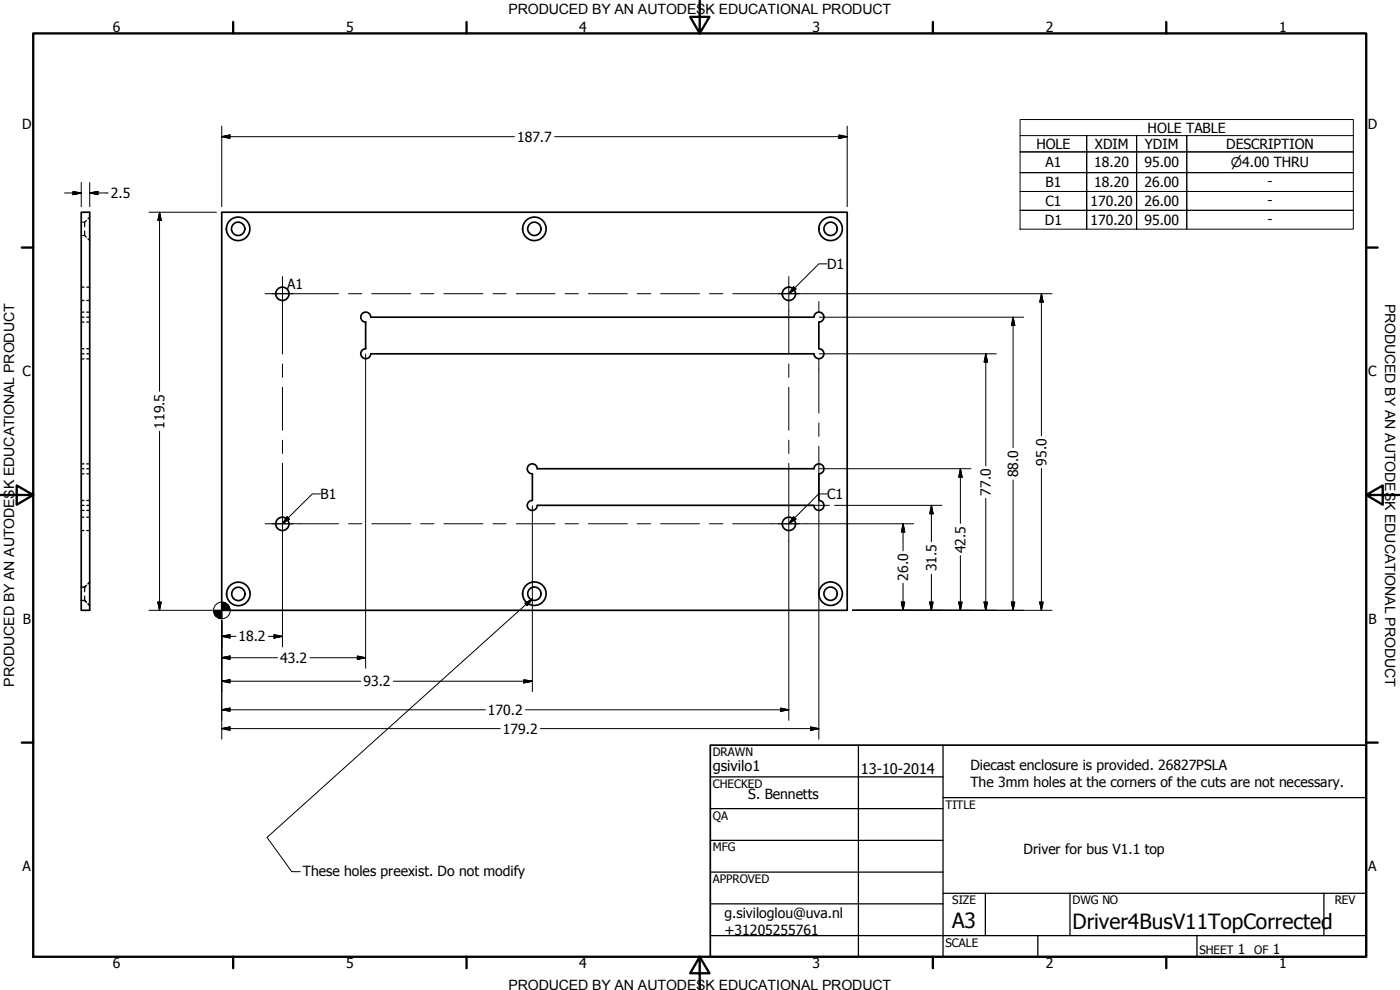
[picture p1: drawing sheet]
<svg xmlns="http://www.w3.org/2000/svg" width="420mm" height="297mm" viewBox="0 0 420 297" stroke-linecap="round" stroke-linejoin="round" font-family="sans-serif">
<!-- layer: Visible (ANSI) -->
<g fill="none" stroke="#000" stroke-width=".51">
<path d="M24.4 63.7h2.5v119.4h-2.5zM66.5 63.7h187.8v119.4h-187.8zM109.7 96.6v8M244.2 95.2l-132.9-.1a1.49 1.49 0 0 0-1.5-1.5 1.49 1.49 0 0 0-1.5 1.5 1.49 1.49 0 0 0 1.5 1.5M244.3 95.1a1.49 1.49 0 0 1 1.5-1.5 1.49 1.49 0 0 1 1.5 1.5 1.49 1.49 0 0 1-1.5 1.5M245.7 96.6v8M109.8 104.6a1.49 1.49 0 0 0-1.5 1.5 1.49 1.49 0 0 0 1.5 1.5 1.49 1.49 0 0 0 1.5-1.5M111.3 106.2h132.9M245.8 104.6a1.49 1.49 0 0 1 1.5 1.5 1.49 1.49 0 0 1-1.5 1.5 1.49 1.49 0 0 1-1.5-1.5M161.2 140.7a1.49 1.49 0 0 0-1.5-1.5 1.49 1.49 0 0 0-1.5 1.5 1.49 1.49 0 0 0 1.6 1.5l-.1 8a1.49 1.49 0 0 0-1.5 1.5 1.49 1.49 0 0 0 1.5 1.4 1.49 1.49 0 0 0 1.5-1.4l83-.1M161.2 140.6h83M244.3 140.7a1.49 1.49 0 0 1 1.5-1.5 1.49 1.49 0 0 1 1.5 1.5 1.49 1.49 0 0 1-1.5 1.5"/>
<path d="M245.7 142.2v8M245.8 150.2a1.49 1.49 0 0 1 1.5 1.5 1.49 1.49 0 0 1-1.5 1.4 1.49 1.49 0 0 1-1.5-1.4"/>
<circle cx="71.5" cy="68.7" r="2"/>
<circle cx="71.5" cy="68.7" r="3.5"/>
<circle cx="160.4" cy="68.7" r="2"/>
<circle cx="160.4" cy="68.7" r="3.5"/>
<circle cx="249.3" cy="68.7" r="2"/>
<circle cx="249.3" cy="68.7" r="3.5"/>
<circle cx="84.7" cy="88.2" r="2"/>
<circle cx="236.8" cy="88.2" r="2"/>
<circle cx="84.7" cy="157.2" r="2"/>
<circle cx="236.8" cy="157.2" r="2"/>
<circle cx="71.5" cy="178.2" r="2"/>
<circle cx="71.5" cy="178.2" r="3.5"/>
<circle cx="160.4" cy="178.1" r="2"/>
<circle cx="160.4" cy="178.1" r="3.5"/>
<circle cx="249.3" cy="178.1" r="2"/>
<circle cx="249.3" cy="178.1" r="3.5"/>
</g>
<!-- layer: Hidden (ANSI) -->
<g fill="none" stroke="#000" stroke-width=".38">
<path d="M24.4 66.7h.3M24.4 70.7h.3M25.1 66.7h.3M25.1 70.7h.3M25.4 66.7v1.3M25.4 69.3v1.4M25.4 70.7l.5 .5M25.9 66.2l-.5 .5M26.4 71.7l.5 .4M26.9 65.1l-.5 .5M24.4 96.6h.8M24.4 95.2h.8"/>
<path d="M24.4 93.6h.8M24.4 86.2h.8M24.4 90.2h.8M26 96.6h.9M26 95.2h.9M26 93.6h.9M26 86.2h.9M26 90.2h.9M24.4 106.2h.8M24.4 104.6h.8M24.4 107.7h.8M26 106.2h.9"/>
<path d="M26 104.6h.9M26 107.7h.9M24.4 139.2h.8M26 139.2h.9M24.4 151.6h.8M24.4 150.2h.8M24.4 153.1h.8M24.4 142.2h.8M24.4 140.6h.8M24.4 155.2h.8M24.4 159.2h.8M26 151.6h.9"/>
<path d="M26 150.2h.9M26 153.1h.9M26 142.2h.9M26 140.6h.9M26 155.2h.9M26 159.2h.9M24.4 176.1h.3M25.1 176.1h.3M25.4 176.2v1.3M25.4 178.9v1.3M25.9 175.6l-.5 .6M25.9 175.7l-.5 .5"/>
<path d="M26.9 174.7l-.5 .5M24.4 180.1h.3M24.4 180.2h.3M25.1 180.1h.3l.5 .5M25.1 180.2h.3M25.4 180.2l.5 .5M26.4 181.2l.5 .5"/>
</g>
<!-- layer: Border (ANSI) -->
<g fill="none" stroke="#000" stroke-width=".7">
<path d="M10 10h400v277.1h-400zM70 6.6v3.4M140 6.6v3.4M210 0v10l-2.9-4.9h5.8l-2.9 4.9M280 6.6v3.4M350 6.6v3.4M6.5 74.3h3.5M410 74.3h3.4M0 148.5h10l-5-2.8v5.7l5-2.9M410 148.5l5 2.9v-5.7l-5 2.8h10M6.5 222.8h3.5M410 222.8h3.4"/>
<path d="M70 287.1v3.4M140 287.1v3.4M210 287.1l2.9 4.9h-5.8l2.9-4.9v9.9M280 287.1v3.4M350 287.1v3.4"/>
</g>
<!-- layer: Title (ANSI) -->
<g fill="none" stroke="#000" stroke-width=".38">
<path d="M213.2 233.1h69.8M257.6 223.6v63.5M283 239.3h127M283 223.6v63.5M213.2 242.6h69.8M213.2 252.1h69.8M213.2 261.7h69.8M213.2 271.2h69.8M283 268h127M295.7 268v12.7M321.1 268v12.7M397.3 268v12.7"/>
<path d="M213.2 280.7h196.8M311.5 280.7v6.4M359.2 280.7v6.4"/>
</g>
<path d="M213.2 223.6h196.8v63.5h-196.8z" fill="none" stroke="#000" stroke-width=".51"/>
<!-- layer: Dimension (ANSI) -->
<g fill="none" stroke="#000" stroke-width=".3">
<path d="M66.5 37.8v24.2M254.3 37.8v24.2M19.4 57.9h5M21.9 57.5l2.5 .4-2.5 .5zM24.4 54.7v7.3M26.9 57.9l2.5-.4v.9zM26.9 57.9h5.5M26.9 54.7v7.3M66.5 41l2.5-.5v1zM66.5 41h87.9M166.4 41h87.9M251.8 40.5l2.5 .5-2.5 .5z"/>
<path d="M44.7 63.7h20.3M47.9 63.7l.5 2.5h-1zM47.9 63.7v53.7M241.9 88.1h73.8M245.9 95.2h61.3M304 95.2l.5 2.4h-1zM304 95.2v39.1M312.5 88.1l.6 2.6h-1.1zM312.5 88.1v42.7M109.7 106.2v50.8M245.9 106.2h53.1M295.8 106.2l.6 2.4h-1.1z"/>
<path d="M295.8 106.2v33.6M47.9 129.4v53.7M109.7 157.3v43.2M159.8 151.8v5.2M159.8 157.3v50.3M241.9 157.1h32.3M245.7 156.3v65.5M245.9 140.6h45.5M250.4 151.6h32.3M271 157.1l.5 2.5h-1zM271 157.1v8.2M279.5 151.6l.5 2.6h-1z"/>
<path d="M279.5 151.6v10.9M288.2 140.6l.5 2.6h-1zM288.2 140.6v16.4M295.8 149.5v33.6M304 144v39.1M312.5 140.5v42.6M84.8 162.4v31.7M236.7 162.4v53.7M271 175v8.1M279.5 172.3v10.8M288.2 166.7v16.4M44.7 183.1h19.4"/>
<path d="M47.4 180.6h1l-.5 2.5zM66.5 190.9l2.5-.5v1zM66.5 197.3l2.5-.5v1.1zM66.5 186.2v35.6M66.5 190.9h4.3M66.5 197.3h16.8M80.5 190.9h4.3M82.2 190.4l2.6 .5-2.6 .5zM93 197.3h16.7M107.3 196.8l2.4 .5-2.4 .6zM255.8 183.1h59.9M270.5 180.6h1l-.5 2.5z"/>
<path d="M279 180.6h1l-.5 2.5zM287.7 180.6h1l-.5 2.5zM295.3 180.6h1.1l-.6 2.5zM303.5 180.6h1l-.5 2.5zM312 180.6h1.1l-.6 2.5zM66.5 213l2.5-.5v.9zM66.5 218.6l2.5-.5v1zM66.5 204.4l2.5-.5v1zM66.5 213h79.2M66.5 218.6h83.6M66.5 204.4h41.8M118 204.4h41.8"/>
<path d="M157.2 203.9l2.6 .5-2.6 .5zM157.7 213h79M162.2 218.6h83.5M234.3 212.5l2.4 .5-2.4 .4zM243.3 218.1l2.4 .5-2.4 .5z"/>
<circle cx="66.6" cy="183.2" r="2.51"/>
</g>
<g fill="#000" stroke="#000" stroke-width=".3">
<path d="M21.9 58.4l2.5-.5zM21.9 57.5l2.5 .4-2.5 .5zM26.9 57.9l2.5-.4zM26.9 57.9l2.5-.4v.9zM66.5 41l2.5-.5zM66.5 41l2.5-.5v1zM251.8 41.5l2.5-.5zM251.8 40.5l2.5 .5-2.5 .5zM47.9 63.7l.5 2.5zM47.9 63.7l.5 2.5h-1zM304 95.2l.5 2.4zM304 95.2l.5 2.4h-1z"/>
<path d="M312.5 88.1l.6 2.6zM312.5 88.1l.6 2.6h-1.1zM295.8 106.2l.6 2.4zM295.8 106.2l.6 2.4h-1.1zM271 157.1l.5 2.5zM271 157.1l.5 2.5h-1zM279.5 151.6l.5 2.6zM279.5 151.6l.5 2.6h-1zM288.2 140.6l.5 2.6zM288.2 140.6l.5 2.6h-1zM47.4 180.6l.5 2.5zM47.4 180.6h1l-.5 2.5z"/>
<path d="M64.1 183.1l.7 1.8-.5-.8zM64.1 183.1l1.5 2.4-.8-.6zM64.1 183.1l2.4 2.6-.9-.2zM66.5 183.1h2.5zM66.5 180.6l2.5 2.5h-2.5zM66.5 180.6v5.1zM64.1 183.1h2.4v2.6zM64.1 183.1h2.4zM66.5 190.9l2.5-.5zM66.5 190.9l2.5-.5v1zM66.5 197.3l2.5-.5zM66.5 197.3l2.5-.5v1.1z"/>
<path d="M68.3 181.4l.5 .8 .2 .9zM67.5 180.8l.8 .6 .7 1.7zM66.5 180.6l1 .2 1.5 2.3zM82.2 191.4l2.6-.5zM82.2 190.4l2.6 .5-2.6 .5zM107.3 197.9l2.4-.6zM107.3 196.8l2.4 .5-2.4 .6zM270.5 180.6l.5 2.5zM270.5 180.6h1l-.5 2.5zM279 180.6l.5 2.5zM279 180.6h1l-.5 2.5zM287.7 180.6l.5 2.5z"/>
<path d="M287.7 180.6h1l-.5 2.5zM295.3 180.6l.5 2.5zM295.3 180.6h1.1l-.6 2.5zM303.5 180.6l.5 2.5zM303.5 180.6h1l-.5 2.5zM312 180.6l.5 2.5zM312 180.6h1.1l-.6 2.5zM66.5 213l2.5-.5zM66.5 213l2.5-.5v.9zM66.5 218.6l2.5-.5zM66.5 218.6l2.5-.5v1zM66.5 204.4l2.5-.5z"/>
<path d="M66.5 204.4l2.5-.5v1zM157.2 204.9l2.6-.5zM157.2 203.9l2.6 .5-2.6 .5zM234.3 213.4l2.4-.4zM234.3 212.5l2.4 .5-2.4 .4zM243.3 219.1l2.4-.5zM243.3 218.1l2.4 .5-2.4 .5z"/>
</g>
<!-- layer: Center Mark (ANSI) -->
<path d="M81.6 88.1h6.3M233.6 88.1h6.3M81.6 157.1h6.3M233.6 157.1h6.3M242.6 151.6h6.3" fill="none" stroke="#000" stroke-width=".3"/>
<!-- layer: Centerline (ANSI) -->
<g fill="none" stroke="#000" stroke-width=".3">
<path d="M79.6 88.1h22M84.8 83v23.2M104.6 88.1h4M111.6 88.1h11.7M126.2 88.1h4M133.2 88.1h11.7M148 88.1h3.9M154.9 88.1h11.7M169.6 88.1h3.9M176.6 88.1h11.7M191.3 88.1h4M198.2 88.1h11.7"/>
<path d="M212.9 88.1h4M219.9 88.1h22M236.7 83v23.2M245.7 90.5v3.1M84.8 109.2v4M84.8 116.2v12.9M236.7 109.2v4M236.7 116.2v12.9M245.7 107.6v16.3M84.8 132.1v4M84.8 139.1v23.3M236.7 132.1v4"/>
<path d="M236.7 139.1v23.3M245.7 126.9v4M245.7 133.9v22.4M79.6 157.1h22M104.6 157.1h4M111.6 157.1h11.7M126.2 157.1h4M133.2 157.1h11.7M148 157.1h3.9M154.9 157.1h11.7M169.6 157.1h3.9M176.6 157.1h11.7"/>
<path d="M191.3 157.1h4M198.2 157.1h11.7M212.9 157.1h4M219.9 157.1h22"/>
</g>
<!-- layer: Symbol (ANSI) -->
<path d="M238.2 86l-1.5 2.1zM238.2 86l.7 .7-2.2 1.4zM86.2 155.1l-1.4 2zM86.2 155.1l.7 .7-2.1 1.3zM238.2 155.1l-1.5 2zM238.2 155.1l.7 .7-2.2 1.3zM159.8 179.7l-1.6 2zM157.5 181l2.3-1.3-1.6 2z" fill="#000" stroke="#000" stroke-width=".3"/>
<g fill="none" stroke="#000" stroke-width=".3">
<path d="M306.1 35.9h100v32.9h-100zM306.1 40.7h20v4.9h-20h20v6.2h-20h20v5.7h-20h20v5.6h-20h20v5.7v-5.7h15v5.7v-5.7h15.1v5.7v-5.7h49.9h-49.9v-5.6h49.9h-49.9v-5.7h49.9h-49.9v-6.2h49.9h-49.9v-4.9h49.9M326.1 40.7h15v4.9h-15zM326.1 45.6h15v6.2h-15zM326.1 51.8h15v5.7h-15zM326.1 57.5h15v5.6h-15zM341.1 40.7h15.1v4.9h-15.1zM341.1 45.6h15.1v6.2h-15.1zM341.1 51.8h15.1v5.7h-15.1zM341.1 57.5h15.1v5.6h-15.1zM248.2 79.2h-2.5l-8.8 8.9M236.9 88l1.3-2 .7 .7-2 1.4"/>
<path d="M96.2 148.2h-2.5l-8.9 8.8 1.4-1.9 .7 .7-2 1.2M242.1 151.8l-5.2 5.2 1.3-1.9 .7 .7-2 1.2M245.6 148.3l-3.2 3.3M245.9 148.2h2.3M159.8 179.7l-79.7 71.6 7.5 10.2h2.5M157.5 181l2.3-1.3-1.6 2z"/>
</g>
<g font-size="6.3">
<text x="285.8" y="278.6">A3</text>
<text x="321.9" y="278.7">Driver4BusV11TopCorrected</text>
</g>
<g font-size="4.4">
<text x="213.9" y="231.4">gsivilo1</text>
<text x="258.4" y="232.2">13-10-2014</text>
</g>
<g font-size="4.3">
<text x="152.6" y="4.3">PRODUCED BY AN AUTODESK EDUCATIONAL PRODUCT</text>
<text x="415.7" y="91.1" transform="rotate(90 415.7 91.1)">PRODUCED BY AN AUTODESK EDUCATIONAL PRODUCT</text>
<text x="4.3" y="206" transform="rotate(-90 4.3 206)">PRODUCED BY AN AUTODESK EDUCATIONAL PRODUCT</text>
<text x="152.6" y="297">PRODUCED BY AN AUTODESK EDUCATIONAL PRODUCT</text>
</g>
<g font-size="4.2">
<text x="33.8" y="9.6">6</text>
<text x="103.9" y="9.6">5</text>
<text x="173.9" y="9.6">4</text>
<text x="243.8" y="9.6">3</text>
<text x="313.9" y="9.6">2</text>
<text x="383.9" y="9.6">1</text>
<text x="6.7" y="38.7">D</text>
<text x="344.4" y="39.8">HOLE TABLE</text>
<text x="410.5" y="38.7">D</text>
<text x="155.2" y="42.5">187.7</text>
<text x="311" y="44.6">HOLE</text>
<text x="328.6" y="44.6">XDIM</text>
<text x="343.6" y="44.6">YDIM</text>
<text x="368" y="44.6">DESCRIPTION</text>
<text x="313.8" y="50.2">A1</text>
<text x="328.4" y="50.2">18.20</text>
<text x="343.5" y="50.2">95.00</text>
<text x="33.3" y="59.4">2.5</text>
<text x="313.8" y="56.1">B1</text>
<text x="328.4" y="56.1">18.20</text>
<text x="343.5" y="56.1">26.00</text>
<text x="380.4" y="55.9">-</text>
<text x="313.8" y="61.8">C1</text>
<text x="327.3" y="61.8">170.20</text>
<text x="343.5" y="61.8">26.00</text>
<text x="380.4" y="61.6">-</text>
<text x="313.6" y="67.4">D1</text>
<text x="327.3" y="67.4">170.20</text>
<text x="343.5" y="67.4">95.00</text>
<text x="380.4" y="67.2">-</text>
<text x="248.2" y="80.7">D1</text>
<text x="86.2" y="86.7">A1</text>
<text x="6.8" y="113">C</text>
<text x="410.7" y="113">C</text>
<text x="49.4" y="128.6" transform="rotate(-90 49.4 128.6)">119.5</text>
<text x="305.6" y="143.2" transform="rotate(-90 305.6 143.2)">88.0</text>
<text x="314.1" y="139.7" transform="rotate(-90 314.1 139.7)">95.0</text>
<text x="96.2" y="149.7">B1</text>
<text x="248.2" y="149.7">C1</text>
<text x="297.4" y="148.7" transform="rotate(-90 297.4 148.7)">77.0</text>
<text x="289.8" y="166" transform="rotate(-90 289.8 166)">42.5</text>
<text x="281.1" y="171.4" transform="rotate(-90 281.1 171.4)">31.5</text>
<text x="272.5" y="174.2" transform="rotate(-90 272.5 174.2)">26.0</text>
<text x="6.9" y="187.2">B</text>
<text x="410.7" y="187.2">B</text>
<text x="71.6" y="192.5">18.2</text>
<text x="84.1" y="198.9">43.2</text>
<text x="109.1" y="205.9">93.2</text>
<text x="146.4" y="214.5">170.2</text>
<text x="150.9" y="220.1">179.2</text>
<text x="291.3" y="231">Diecast enclosure is provided. 26827PSLA</text>
<text x="224.5" y="239.8">S. Bennetts</text>
<text x="291.3" y="236">The 3mm holes at the corners of the cuts are not necessary.</text>
<text x="307.2" y="256.2">Driver for bus V1.1 top</text>
<text x="6.8" y="261.4">A</text>
<text x="90.9" y="262.7">These holes preexist. Do not modify</text>
<text x="410.7" y="261.4">A</text>
<text x="217.4" y="275.4">g.siviloglou@uva.nl</text>
<text x="217.4" y="280.4">+31205255761</text>
<text x="371.5" y="286.2">1</text>
<text x="382" y="286.2">1</text>
<text x="33.8" y="290.5">6</text>
<text x="103.9" y="290.5">5</text>
<text x="173.9" y="290.5">4</text>
<text x="243.8" y="290.5">3</text>
<text x="313.9" y="290.5">2</text>
<text x="383.9" y="290.5">1</text>
</g>
<text font-size="4" x="369.4" y="50.2">⌀4.00 THRU</text>
<g font-size="3.5">
<text x="213.9" y="226.9">DRAWN</text>
<text x="213.9" y="236.4">CHECKED</text>
<text x="213.9" y="245.9">QA</text>
<text x="283.8" y="242.6">TITLE</text>
<text x="213.9" y="255.4">MFG</text>
<text x="213.9" y="265">APPROVED</text>
<text x="285.8" y="271.3">SIZE</text>
<text x="321.9" y="271.3">DWG NO</text>
<text x="400.6" y="271.3">REV</text>
<text x="283.8" y="284">SCALE</text>
<text x="360" y="286.2">SHEET</text>
<text x="376.4" y="286.2">OF</text>
</g>
</svg>
